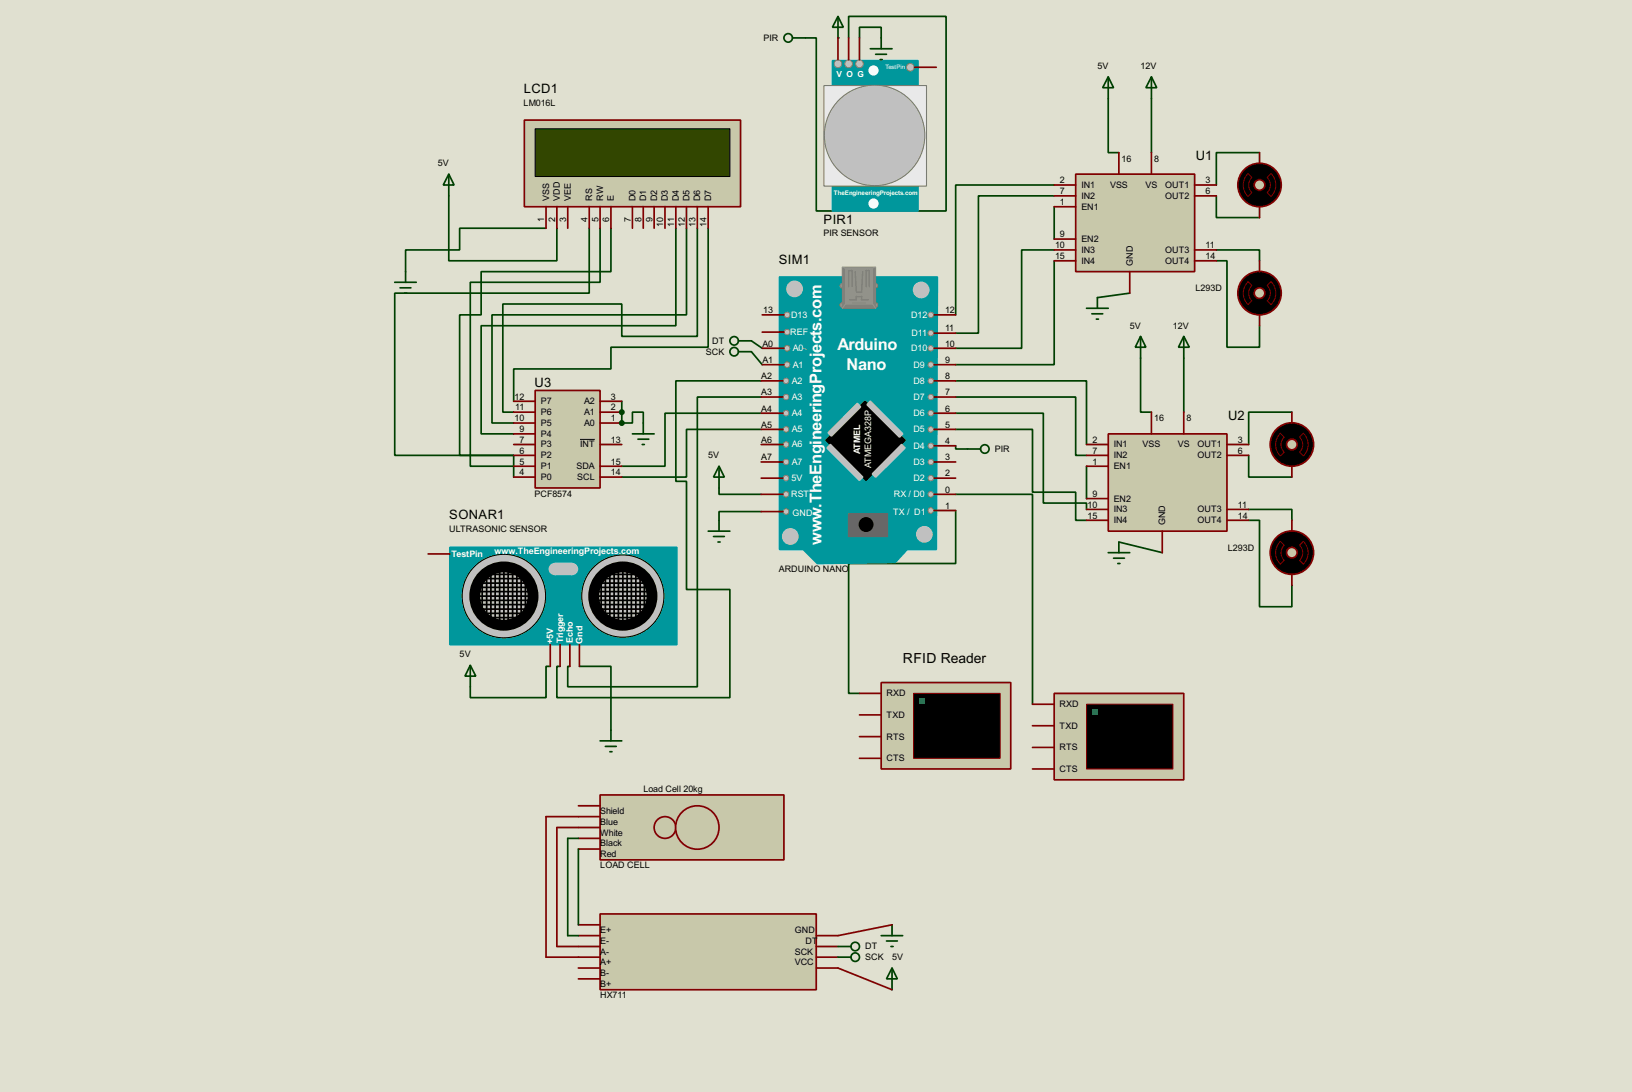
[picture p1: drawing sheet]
<svg xmlns="http://www.w3.org/2000/svg" width="383mm" height="256mm" viewBox="0 0 383 256" stroke-linecap="round" stroke-linejoin="round" font-family="sans-serif">
<path d="M0 0h383.5v256.5h-383.5z" fill="#e0e0d0"/>
<path d="M138.5 53.6v15.3h-45.7v38.1h27.9v5.1M141 53.6v12.7h-30.5v43.2h10.2M143.6 53.6v10.2h-30.5v10.2h-5.1v33h12.7M158.8 53.6v22.9h-45.7v25.4h7.6M161.3 53.6v20.4h-45.7v25.4h5.1M163.9 53.6v25.4h-17.8v-7.6h-27.9v25.4h2.5M166.4 53.6v28h-22.8v5.1h-22.9v7.6M146.1 94.3v2.5" fill="none" stroke="#004000" stroke-width=".4"/>
<circle cx="146.1" cy="96.8" r=".2" fill="#004000"/>
<path d="M146.1 96.8v2.6" fill="none" stroke="#004000" stroke-width=".4"/>
<circle cx="146.1" cy="99.4" r=".2" fill="#004000"/>
<g fill="none" stroke="#004000" stroke-width=".4">
<path d="M260.4 23.2v12.7h2.5M270.6 23.2v12.7M296 35.9h-10.2v7.6M105.5 46v15.3h25.4v-7.7M128.3 53.6h-20.3v5.1h-12.7v5.1M247.7 43.5h-23.1v30.5M247.7 46h-17.8v32.3h-5.3M247.7 58.7h-7.6v23.1h-15.5M247.7 48.6v7.6M285.8 46v5.1h10.2M285.8 58.7h10.2v2.6M247.7 61.3v24.4h-23.1"/>
<path d="M265.5 68.9l-7.6 1M285.8 61.3h2.5v20.3h7.7v-5.1M146.1 99.4h2.5v-2.6h2.6v2.6M176.6 80.1l2.5 1.7M176.6 82.6l2.5 3.1M178.9 97.1h-22.6v12.4h-10.2M178.9 93.3h-15v68h-30.5v-4.8h.5M178.9 89.5h-20.1v23.6h2.5v25.4h10.2v25.4h-40.6v-7.4h.7M224.6 89.5h30.7v14.9M224.6 93.3h28.2v13.7h2.5M224.6 97.1h20.6v21.1h10.1v1.5M268 84.1v12.7h2.6"/>
<path d="M278.2 84.1v12.7M303.6 96.8h-10.2v7.6M169 114.6v1.5h9.9M178.9 100.9h-17.6v11.2h-15.2M224.6 116.1h18v49.3M224.6 119.9v12.5h-25.2v30.5h2.6M224.6 100.9h18v14.7h10.2v6.6h2.5M255.3 109.5v7.6M293.4 107v5.1h10.2M293.4 119.7h10.2v2.5M178.9 120.2h-9.9v2M262.9 127.3l10.2 2.5"/>
<path d="M293.4 122.2h2.6v20.3h7.6v-5M129.3 156.5h-1v7.4h-17.8v-2.6M136.2 156.5h7.4v15"/>
</g>
<circle cx="196.9" cy="8.9" r=".2" fill="#004000"/>
<path d="M189.3 8.9h2.5v40.7h30.5v-45.7h-22.9v5M202 8.9v-2.5h5.1v2.5M224.6 104.7v.8h2.8" fill="none" stroke="#004000" stroke-width=".4"/>
<path d="M123.2 28.2h50.8v20.4h-50.8z" fill="#c8c8aa" stroke="#800000" stroke-width=".4"/>
<path d="M125.8 30.3h45.7v11.2h-45.7z" fill="#324600" stroke="#000" stroke-width=".25"/>
<g fill="none" stroke="#800000" stroke-width=".4">
<path d="M128.3 48.6v5M130.9 48.6v5M133.4 48.6v5M138.5 48.6v5M141 48.6v5M143.6 48.6v5M148.6 48.6v5M151.2 48.6v5M153.7 48.6v5M156.3 48.6v5M158.8 48.6v5M161.3 48.6v5"/>
<path d="M163.9 48.6v5M166.4 48.6v5"/>
</g>
<path d="M125.8 91.7h15.2v22.9h-15.2z" fill="#c8c8aa" stroke="#800000" stroke-width=".4"/>
<g fill="none" stroke="#800000" stroke-width=".4">
<path d="M120.7 99.4h5.1M120.7 96.8h5.1M120.7 94.3h5.1M141 99.4h5.1M141 96.8h5.1M141 94.3h5.1M120.7 112.1h5.1M120.7 109.5h5.1M120.7 104.4h5.1M120.7 107h5.1M120.7 101.9h5.1M141 112.1h5.1"/>
<path d="M141 109.5h5.1M141 104.4h5.1"/>
</g>
<path d="M136.3 103.2h3.5" fill="none" stroke="#000" stroke-width=".23"/>
<path d="M151.2 99.4v2.5M148.6 101.9h5.1M149.9 103.2h2.6M150.9 104.4h.5" fill="none" stroke="#004000" stroke-width=".4"/>
<g fill="#004000" stroke="#004000" stroke-width=".4">
<circle cx="146.1" cy="96.8" r=".5"/>
<circle cx="146.1" cy="99.4" r=".5"/>
</g>
<path d="M183.2 65.1h37.1l-.3 64h-6.8l-2.8 3-18.3 .3-3.3-3.3h-5.6z" fill-rule="evenodd" fill="#00979c" stroke="#00979c" stroke-width=".4"/>
<g fill="#000" stroke="#000" stroke-width=".4">
<path d="M194.1 103.4l9.2-9.1 9.4 9.1-9.2 9.4z" fill-rule="evenodd"/>
<circle cx="203.5" cy="123.2" r="1.55"/>
</g>
<g fill="#c0c0c0" stroke="#c0c0c0" stroke-width=".4">
<path d="M201.5 94.8l.7 .8-6.8 6.8-.8-.7z" fill-rule="evenodd"/>
<path d="M211.9 104.4l.8 .8-6.9 6.9-.8-.8z" fill-rule="evenodd"/>
<path d="M204.5 94.3l7.6 7.6-.7 .8-7.6-7.6z" fill-rule="evenodd"/>
<path d="M195.1 104.4l7.6 7.7-.7 .7-7.6-7.6z" fill-rule="evenodd"/>
</g>
<path d="M199.4 120.7h9.2v5.3h-9.2z" fill="#686767" stroke="#686767" stroke-width=".4"/>
<path d="M188.8 81.8l.7 .3" fill="none" stroke="#939393" stroke-width=".23"/>
<circle cx="185.7" cy="126" r="1.85" fill="#c0c0c0" stroke="#c0c0c0" stroke-width=".23"/>
<g fill="#c0c0c0" stroke="#808080" stroke-width=".25">
<circle cx="218.7" cy="78.3" r=".65"/>
<circle cx="218.7" cy="74" r=".65"/>
<circle cx="218.7" cy="81.8" r=".65"/>
<circle cx="218.7" cy="85.7" r=".65"/>
<circle cx="218.7" cy="93.3" r=".65"/>
<circle cx="218.7" cy="89.5" r=".65"/>
<circle cx="218.7" cy="97.1" r=".65"/>
<circle cx="218.7" cy="100.9" r=".65"/>
<circle cx="218.7" cy="108.5" r=".65"/>
<circle cx="218.7" cy="104.7" r=".65"/>
<circle cx="218.7" cy="112.3" r=".65"/>
<circle cx="218.7" cy="116.1" r=".65"/>
<circle cx="218.7" cy="119.9" r=".65"/>
<circle cx="184.9" cy="74" r=".65"/>
<circle cx="184.9" cy="78" r=".65"/>
<circle cx="184.9" cy="81.8" r=".65"/>
<circle cx="184.7" cy="89.5" r=".65"/>
<circle cx="184.9" cy="85.7" r=".65"/>
<circle cx="184.7" cy="93.3" r=".65"/>
<circle cx="184.7" cy="97.1" r=".65"/>
<circle cx="184.7" cy="104.4" r=".65"/>
<circle cx="184.7" cy="100.9" r=".65"/>
<circle cx="184.7" cy="108.5" r=".65"/>
<circle cx="184.7" cy="112.3" r=".65"/>
<circle cx="184.7" cy="120.2" r=".65"/>
<circle cx="184.7" cy="116.1" r=".65"/>
</g>
<circle cx="217.2" cy="125.5" r="1.85" fill="#c0c0c0" stroke="#c0c0c0" stroke-width=".23"/>
<g fill="#939393" stroke="#757575" stroke-width=".23">
<circle cx="205.7" cy="67.1" r=".55"/>
<circle cx="205.7" cy="71.7" r=".55"/>
</g>
<g fill="#939393" stroke="#808080" stroke-width=".23">
<circle cx="197.9" cy="67.1" r=".55"/>
<circle cx="197.9" cy="71.7" r=".55"/>
</g>
<path d="M197.9 62.8h7.9v9.6h-7.9z" fill="#808080" stroke="#808080" stroke-width=".23"/>
<path d="M198.7 63h6.3v8.4h-6.3z" fill="#939393" stroke="#939393" stroke-width=".23"/>
<path d="M197.9 62.8l.8 .2M198.7 71.4l-.8 1M205 71.4l.8 1M205.8 62.8l-.8 .2" fill="none" stroke="#939393" stroke-width=".23"/>
<path d="M199.4 67.4v-3.8h.8v3.8M199.7 70.4h1.5v-.7h1.3v.7h1.5M201 63.8l.2 4.6M202.7 63.8l-.2 4.8h-1.3M203.5 67.4v-3.8h.8v3.8" fill="none" stroke="#808080" stroke-width=".4"/>
<path d="M200.2 71.2h3.3" fill="none" stroke="#808080" stroke-width=".23"/>
<g fill="#c0c0c0" stroke="#c0c0c0" stroke-width=".23">
<circle cx="216.4" cy="68.1" r="1.85"/>
<circle cx="186.7" cy="67.9" r="1.85"/>
</g>
<g fill="none" stroke="#800000" stroke-width=".4">
<path d="M179.1 74h5.1M179.1 78h5.1M219.5 78.3h5.1M219.5 74h5.1M178.9 97.1h5.1M178.9 93.3h5.1M178.9 89.5h5.1M179.1 85.7h5.1M179.1 81.8h5.1M219.5 97.1h5.1M219.5 93.3h5.1M219.5 89.5h5.1"/>
<path d="M219.5 85.7h5.1M219.5 81.8h5.1M178.9 116.1h5.1M178.9 112.3h5.1M178.9 108.5h5.1M178.9 100.9h5.1M178.9 104.4h5.1M219.5 116.1h5.1M219.5 119.9h5.1M219.5 112.3h5.1M219.5 108.5h5.1M219.5 104.7h5.1"/>
<path d="M219.5 100.9h5.1M178.9 120.2h5.1"/>
</g>
<path d="M247.7 162.9h30.5v20.3h-30.5z" fill="#c8c8aa" stroke="#800000" stroke-width=".4"/>
<path d="M255.3 165.4h20.3v15.2h-20.3z" fill="#000" stroke="#800000" stroke-width=".25"/>
<path d="M256.6 166.7h1.3v1.2h-1.3z" fill="#0f0"/>
<path d="M242.6 165.4h5.1M242.6 175.6h5.1M242.6 170.5h5.1M242.6 180.6h5.1" fill="none" stroke="#800000" stroke-width=".4"/>
<path d="M207.1 160.3h30.4v20.3h-30.4z" fill="#c8c8aa" stroke="#800000" stroke-width=".4"/>
<path d="M214.7 162.9h20.3v15.2h-20.3z" fill="#000" stroke="#800000" stroke-width=".25"/>
<path d="M216 164.1h1.2v1.3h-1.2z" fill="#0f0"/>
<path d="M202 162.9h5.1M202 173h5.1M202 167.9h5.1M202 178.1h5.1" fill="none" stroke="#800000" stroke-width=".4"/>
<path d="M105.5 40.9l1.2 2.6h-2.5zM105.5 40.9v5.1M92.8 66.3h5M94 67.6h2.6M95.1 68.9h.5M95.3 63.8v2.5M169 109.5l1.2 2.6h-2.5zM169 109.5v5.1M166.4 124.8h5.1M167.7 126h2.5M168.7 127.3h.5M169 122.2v2.6" fill="none" stroke="#004000" stroke-width=".4"/>
<path d="M252.8 40.9h27.9v22.9h-27.9z" fill="#c8c8aa" stroke="#800000" stroke-width=".4"/>
<g fill="none" stroke="#800000" stroke-width=".4">
<path d="M262.9 35.9v5M270.6 35.9v5M247.7 43.5h5.1M247.7 46h5.1M247.7 58.7h5.1M247.7 48.6h5.1M247.7 56.2h5.1M280.7 43.5h5.1M280.7 46h5.1M280.7 58.7h5.1M247.7 61.3h5.1M265.5 63.8v5.1"/>
<path d="M280.7 61.3h5.1"/>
</g>
<circle cx="295.9" cy="43.5" r="5.1" fill="#000" stroke="#800000" stroke-width=".4"/>
<path d="M293.3 40.8l.9 .9a2.54 2.54 0 0 0 0 3.6l-.9 .9a3.8 3.8 0 0 1 0-5.4zM298.7 40.8a3.8 3.8 0 0 1 0 5.4l-.9-.9a2.53 2.53 0 0 0 0-3.6z" fill="none" stroke="#800000" stroke-width=".23"/>
<circle cx="295.9" cy="43.5" r="1.25" fill="#c8c8aa" stroke="#800000" stroke-width=".4"/>
<path d="M296 35.9v2.5M296 48.6v2.5" fill="none" stroke="#800000" stroke-width=".4"/>
<circle cx="295.9" cy="68.9" r="5.1" fill="#000" stroke="#800000" stroke-width=".4"/>
<path d="M293.3 66.2l.9 .9a2.54 2.54 0 0 0 0 3.6l-.9 .9a3.8 3.8 0 0 1 0-5.4zM297.8 67.1l.9-.9a3.8 3.8 0 0 1 0 5.4l-.9-.9a2.53 2.53 0 0 0 0-3.6z" fill="none" stroke="#800000" stroke-width=".23"/>
<circle cx="295.9" cy="68.9" r="1.25" fill="#c8c8aa" stroke="#800000" stroke-width=".4"/>
<path d="M296 61.3v2.5M296 74v2.5" fill="none" stroke="#800000" stroke-width=".4"/>
<path d="M260.4 18.1l1.3 2.5h-2.6zM260.4 18.1v5.1M270.6 18.1l1.2 2.5h-2.5zM270.6 18.1v5.1" fill="none" stroke="#004000" stroke-width=".4"/>
<path d="M260.4 101.9h27.9v22.9h-27.9z" fill="#c8c8aa" stroke="#800000" stroke-width=".4"/>
<g fill="none" stroke="#800000" stroke-width=".4">
<path d="M270.6 96.8v5.1M278.2 96.8v5.1M255.3 104.4h5.1M255.3 107h5.1M255.3 119.7h5.1M255.3 109.5h5.1M255.3 117.1h5.1M288.3 104.4h5.1M288.3 107h5.1M288.3 119.7h5.1M255.3 122.2h5.1M273.1 124.8v5"/>
<path d="M288.3 122.2h5.1"/>
</g>
<path d="M260.4 129.8h5.1M261.7 131.1h2.5M262.7 132.4h.5M262.9 127.3v2.5" fill="none" stroke="#004000" stroke-width=".4"/>
<circle cx="303.5" cy="104.4" r="5.1" fill="#000" stroke="#800000" stroke-width=".4"/>
<path d="M300.9 101.8l.9 .9a2.48 2.48 0 0 0 0 3.5l-.9 .9a3.7 3.7 0 0 1 0-5.3zM305.4 102.7l.9-.9a3.7 3.7 0 0 1 0 5.3l-.9-.9a2.48 2.48 0 0 0 0-3.5z" fill="none" stroke="#800000" stroke-width=".23"/>
<circle cx="303.5" cy="104.4" r="1.25" fill="#c8c8aa" stroke="#800000" stroke-width=".4"/>
<path d="M303.6 96.8v2.6M303.6 109.5v2.6" fill="none" stroke="#800000" stroke-width=".4"/>
<circle cx="303.5" cy="129.8" r="5.1" fill="#000" stroke="#800000" stroke-width=".4"/>
<path d="M300.9 127.2l.9 .9a2.48 2.48 0 0 0 0 3.5l-.9 .9a3.7 3.7 0 0 1 0-5.3zM305.4 128.1l.9-.9a3.7 3.7 0 0 1 0 5.3l-.9-.9a2.48 2.48 0 0 0 0-3.5z" fill="none" stroke="#800000" stroke-width=".23"/>
<circle cx="303.5" cy="129.8" r="1.25" fill="#c8c8aa" stroke="#800000" stroke-width=".4"/>
<path d="M303.6 122.2v2.6M303.6 134.9v2.6" fill="none" stroke="#800000" stroke-width=".4"/>
<path d="M255.3 72.4h5.1M256.6 73.7h2.5M257.6 75h.5M257.9 69.9v2.5M268 79l1.3 2.6h-2.5zM268 79v5.1M278.2 79l1.3 2.6h-2.6zM278.2 79v5.1" fill="none" stroke="#004000" stroke-width=".4"/>
<path d="M105.7 128.6h53.4v22.8h-53.4z" fill="#00979c" stroke="#00979c" stroke-width=".4"/>
<g fill="#c0c0c0" stroke="#000" stroke-width=".23">
<circle cx="146.3" cy="140" r="9.7"/>
<circle cx="118.4" cy="140" r="9.8"/>
</g>
<g fill="#c0c0c0" stroke="#000" stroke-width="2.6">
<circle cx="146.3" cy="140" r="6.9"/>
<circle cx="118.4" cy="140" r="6.9"/>
</g>
<g fill="none" stroke="#000" stroke-width=".4">
<path d="M111.8 139h12.7M111.8 138h12.5M112.3 137h11.7M112.3 135.9h10.9M113.3 136.7v6.6M113.6 134.9h8.6M114.4 135.2v9.4M115.4 134.9v10.4M116.4 134.2v11.7M117.4 134.2v11.9M118.4 134.2v12.4M119.4 134.2v12.4"/>
<path d="M120.5 133.7v12.7M121.5 134.7v11.7M122.5 135.9v9.7M123.5 137v6.6M139.8 138h12.1M140.3 139h12.4M140.5 137h11.4M140.5 135.9h10.4M141.3 136.7v5.8M142 134.9h8.2M142.3 135.2v9.4M143.3 134.7v10.6"/>
<path d="M144.3 133.9v12M145.3 133.9v12.2M146.4 133.9v12.2M147.4 133.9v12.2M148.4 134.2v11.7M149.4 134.7v10.6M150.4 135.9v8.7M151.4 136.5v7.1M111.3 141h13M111.8 142h12.2M112.1 140h12.2M112.3 143.1h11.5"/>
<path d="M112.6 144.1h10.9M112.6 145.1h10.4M140.3 140h12.7M140.3 141h12.4M140.5 142h11.7M141 143.1h11.5M141.5 144.1h9.7M142.3 145.1h7.6"/>
</g>
<g fill="#c0c0c0" stroke="#c0c0c0" stroke-width=".4">
<circle cx="130.3" cy="133.7" r="1.25"/>
<circle cx="134.4" cy="133.7" r="1.25"/>
</g>
<path d="M130.4 132.4h4v2.5h-4z" fill="#c0c0c0" stroke="#c0c0c0" stroke-width=".4"/>
<path d="M100.6 130.1h5.1M129.3 151.4v5.1M131.6 151.4v5.1M133.9 151.4v5.1M136.2 151.4v5.1" fill="none" stroke="#800000" stroke-width=".4"/>
<path d="M110.5 156.3l1.3 2.5h-2.5zM110.5 156.3v5M141 174h5.1M142.3 175.3h2.5M143.3 176.6h.5M143.6 171.5v2.5" fill="none" stroke="#004000" stroke-width=".4"/>
<g fill="#c8c8aa" stroke="#800000" stroke-width=".4">
<path d="M141 186.7h43.2v15.3h-43.2z"/>
<path d="M141 214.7h50.8v17.8h-50.8z"/>
</g>
<path d="M135.9 189.3h5.1M135.9 191.8h5.1M135.9 194.4h5.1M135.9 196.9h5.1M135.9 199.4h5.1M135.9 217.2h5.1M135.9 219.8h5.1M135.9 222.3h5.1M135.9 224.8h5.1M135.9 227.4h5.1M135.9 229.9h5.1" fill="none" stroke="#800000" stroke-width=".4"/>
<g fill="#c8c8aa" stroke="#800000" stroke-width=".4">
<circle cx="156.2" cy="194.4" r="2.55"/>
<circle cx="163.8" cy="194.4" r="5.1"/>
</g>
<path d="M135.9 194.4h-5v27.9h5M135.9 191.8h-7.6v33h7.6M209.6 217.2l-12.7 2.6h-5.1M191.8 222.3h5.1M191.8 224.8h5.1M191.8 227.4h5.1l12.7 5.1" fill="none" stroke="#800000" stroke-width=".4"/>
<g fill="none" stroke="#004000" stroke-width=".4">
<path d="M196.9 3.9l1.3 2.5h-2.6zM196.9 3.9v5M173.5 80.1h3.1M173.5 82.6h3.1M135.9 199.4v17.8M135.9 196.9h-2.5v22.9h2.5M207.1 219.8h5M209.6 217.2v2.6M196.9 222.3h3.1M196.9 224.8h3.1M208.3 221h2.6M209.4 222.3h.5"/>
<path d="M209.6 227.4l1.3 2.5h-2.6zM209.6 227.4v5.1"/>
<circle cx="172.5" cy="80.1" r="1"/>
<circle cx="172.5" cy="82.6" r="1"/>
<circle cx="200.9" cy="224.8" r="1"/>
<circle cx="200.9" cy="222.3" r="1"/>
</g>
<path d="M195.6 14.3h20.1v35.3h-20.1z" fill="#00979c" stroke="#00979c" stroke-width=".4"/>
<path d="M193.6 20.1h24.1v23.6h-24.1z" fill="#e9e9e9" stroke="#757575" stroke-width=".25"/>
<circle cx="205.5" cy="31.8" r="11.8" fill="#c0c0c0" stroke="#757575" stroke-width=".25"/>
<circle cx="205.2" cy="47.8" r="1" fill="#fff" stroke="#fff" stroke-width=".4"/>
<g fill="#c0c0c0" stroke="#808080" stroke-width=".25">
<circle cx="196.9" cy="15" r=".9"/>
<circle cx="199.4" cy="15" r=".9"/>
<circle cx="201.9" cy="15" r=".9"/>
<circle cx="213.9" cy="15.8" r=".9"/>
</g>
<circle cx="205.2" cy="16.6" r="1" fill="#fff" stroke="#fff" stroke-width=".4"/>
<path d="M196.9 8.9v5.1M199.4 8.9v5.1M202 8.9v5.1M214.9 15.8h5.1" fill="none" stroke="#800000" stroke-width=".4"/>
<g fill="none" stroke="#004000" stroke-width=".4">
<path d="M186.2 8.9h3.1M204.5 11.5h5.1M205.8 12.8h2.5M206.8 14h.5M207.1 8.9v2.6M227.4 105.5h3"/>
<circle cx="185.2" cy="8.9" r="1"/>
<circle cx="231.4" cy="105.5" r="1"/>
</g>
<g font-size="4.3" fill="#fff">
<text x="196.8" y="82.3">Arduino</text>
<text x="198.9" y="86.9">Nano</text>
<text x="193.1" y="128.1" transform="rotate(-90 193.1 128.1)">www.TheEngineeringProjects.com</text>
</g>
<text font-size="3.7" x="212.2" y="155.7">RFID Reader</text>
<g font-size="3.4">
<text x="123.1" y="21.9">LCD1</text>
<text x="281" y="37.6">U1</text>
<text x="193.5" y="52.5">PIR1</text>
<text x="183" y="62.1">SIM1</text>
<text x="125.6" y="90.9">U3</text>
<text x="288.6" y="98.6">U2</text>
<text x="105.6" y="122">SONAR1</text>
</g>
<g font-size="2.4">
<text x="179.4" y="9.6">PIR</text>
<text x="257.9" y="16.2">5V</text>
<text x="268" y="16.2">12V</text>
<text x="123" y="24.8">LM016L</text>
<text x="102.9" y="39.1">5V</text>
<text x="263.6" y="38">16</text>
<text x="271.2" y="38">8</text>
<text x="129" y="47.2" transform="rotate(-90 129 47.2)">VSS</text>
<text x="131.6" y="47.2" transform="rotate(-90 131.6 47.2)">VDD</text>
<text x="134.1" y="47.2" transform="rotate(-90 134.1 47.2)">VEE</text>
<text x="139.2" y="47.2" transform="rotate(-90 139.2 47.2)">RS</text>
<text x="141.7" y="47.2" transform="rotate(-90 141.7 47.2)">RW</text>
<text x="144.3" y="47.2" transform="rotate(-90 144.3 47.2)">E</text>
<text x="149.3" y="47.2" transform="rotate(-90 149.3 47.2)">D0</text>
<text x="151.9" y="47.2" transform="rotate(-90 151.9 47.2)">D1</text>
<text x="154.4" y="47.2" transform="rotate(-90 154.4 47.2)">D2</text>
<text x="157" y="47.2" transform="rotate(-90 157 47.2)">D3</text>
<text x="159.5" y="47.2" transform="rotate(-90 159.5 47.2)">D4</text>
<text x="162" y="47.2" transform="rotate(-90 162 47.2)">D5</text>
<text x="164.6" y="47.2" transform="rotate(-90 164.6 47.2)">D6</text>
<text x="167.1" y="47.2" transform="rotate(-90 167.1 47.2)">D7</text>
<text x="249.1" y="43">2</text>
<text x="249.1" y="45.6">7</text>
<text x="254.1" y="44.1">IN1</text>
<text x="254.1" y="46.7">IN2</text>
<text x="260.8" y="44.1">VSS</text>
<text x="269.2" y="44.1">VS</text>
<text x="273.8" y="44.1">OUT1</text>
<text x="273.8" y="46.7">OUT2</text>
<text x="283.3" y="43">3</text>
<text x="283.3" y="45.6">6</text>
<text x="127.9" y="52.2" transform="rotate(-90 127.9 52.2)">1</text>
<text x="130.5" y="52.2" transform="rotate(-90 130.5 52.2)">2</text>
<text x="133" y="52.2" transform="rotate(-90 133 52.2)">3</text>
<text x="138.1" y="52.2" transform="rotate(-90 138.1 52.2)">4</text>
<text x="140.6" y="52.2" transform="rotate(-90 140.6 52.2)">5</text>
<text x="143.2" y="52.2" transform="rotate(-90 143.2 52.2)">6</text>
<text x="148.2" y="52.2" transform="rotate(-90 148.2 52.2)">7</text>
<text x="150.8" y="52.2" transform="rotate(-90 150.8 52.2)">8</text>
<text x="153.3" y="52.2" transform="rotate(-90 153.3 52.2)">9</text>
<text x="155.9" y="53.4" transform="rotate(-90 155.9 53.4)">10</text>
<text x="158.4" y="53.2" transform="rotate(-90 158.4 53.2)">11</text>
<text x="160.9" y="53.4" transform="rotate(-90 160.9 53.4)">12</text>
<text x="163.5" y="53.4" transform="rotate(-90 163.5 53.4)">13</text>
<text x="166" y="53.4" transform="rotate(-90 166 53.4)">14</text>
<text x="249.1" y="48.1">1</text>
<text x="254.1" y="49.3">EN1</text>
<text x="193.5" y="55.4">PIR SENSOR</text>
<text x="247.9" y="58.3">10</text>
<text x="249.1" y="55.7">9</text>
<text x="254.1" y="59.4">IN3</text>
<text x="254.1" y="56.8">EN2</text>
<text x="273.8" y="59.4">OUT3</text>
<text x="283.3" y="58.3">11</text>
<text x="247.9" y="60.9">15</text>
<text x="254.1" y="62">IN4</text>
<text x="266.2" y="62.5" transform="rotate(-90 266.2 62.5)">GND</text>
<text x="273.8" y="62">OUT4</text>
<text x="283.3" y="60.9">14</text>
<text x="280.9" y="68.4">L293D</text>
<text x="179.4" y="73.6">13</text>
<text x="222.1" y="77.9">11</text>
<text x="222.1" y="73.6">12</text>
<text x="265.5" y="77.2">5V</text>
<text x="275.6" y="77.2">12V</text>
<text x="165.9" y="83.3">SCK</text>
<text x="167.3" y="80.8">DT</text>
<text x="179.1" y="81.4">A0</text>
<text x="222.1" y="81.4">10</text>
<text x="178.9" y="89.1">A2</text>
<text x="179.1" y="85.3">A1</text>
<text x="222.1" y="89.1">8</text>
<text x="222.1" y="85.3">9</text>
<text x="120.9" y="93.8">12</text>
<text x="127.1" y="95">P7</text>
<text x="137.2" y="95">A2</text>
<text x="143.6" y="93.8">3</text>
<text x="178.9" y="92.9">A3</text>
<text x="222.1" y="92.9">7</text>
<text x="120.9" y="99">10</text>
<text x="121.1" y="96.4">11</text>
<text x="122.1" y="101.5">9</text>
<text x="127.1" y="100.1">P5</text>
<text x="127.1" y="97.5">P6</text>
<text x="137.2" y="100.1">A0</text>
<text x="137.2" y="97.5">A1</text>
<text x="143.6" y="99">1</text>
<text x="143.6" y="96.4">2</text>
<text x="178.9" y="100.5">A5</text>
<text x="178.9" y="96.7">A4</text>
<text x="222.1" y="100.5">5</text>
<text x="222.1" y="96.7">6</text>
<text x="271.2" y="99">16</text>
<text x="278.8" y="99">8</text>
<text x="122.1" y="106.6">6</text>
<text x="122.1" y="104">7</text>
<text x="127.1" y="107.7">P2</text>
<text x="127.1" y="105.1">P3</text>
<text x="127.1" y="102.6">P4</text>
<text x="136.3" y="105.1">INT</text>
<text x="143.6" y="104">13</text>
<text x="166.4" y="107.7">5V</text>
<text x="178.9" y="104">A6</text>
<text x="222.1" y="104.3">4</text>
<text x="233.7" y="106.2">PIR</text>
<text x="256.7" y="104">2</text>
<text x="256.7" y="106.6">7</text>
<text x="261.7" y="105.1">IN1</text>
<text x="261.7" y="107.7">IN2</text>
<text x="268.5" y="105.1">VSS</text>
<text x="276.8" y="105.1">VS</text>
<text x="281.4" y="105.1">OUT1</text>
<text x="281.4" y="107.7">OUT2</text>
<text x="290.9" y="104">3</text>
<text x="290.9" y="106.6">6</text>
<text x="122.1" y="111.7">4</text>
<text x="122.1" y="109.1">5</text>
<text x="127.1" y="112.8">P0</text>
<text x="127.1" y="110.2">P1</text>
<text x="135.4" y="110.2">SDA</text>
<text x="135.6" y="112.8">SCL</text>
<text x="143.6" y="111.7">14</text>
<text x="143.6" y="109.1">15</text>
<text x="178.9" y="108.1">A7</text>
<text x="222.1" y="111.9">2</text>
<text x="222.1" y="108.1">3</text>
<text x="256.7" y="109.1">1</text>
<text x="261.7" y="110.2">EN1</text>
<text x="125.6" y="116.7">PCF8574</text>
<text x="222.1" y="115.7">0</text>
<text x="222.1" y="119.5">1</text>
<text x="255.6" y="119.3">10</text>
<text x="256.7" y="116.7">9</text>
<text x="261.7" y="117.8">EN2</text>
<text x="290.9" y="119.3">11</text>
<text x="105.5" y="125">ULTRASONIC SENSOR</text>
<text x="255.6" y="121.8">15</text>
<text x="261.7" y="120.4">IN3</text>
<text x="261.7" y="122.9">IN4</text>
<text x="273.8" y="123.4" transform="rotate(-90 273.8 123.4)">GND</text>
<text x="281.4" y="120.4">OUT3</text>
<text x="281.4" y="122.9">OUT4</text>
<text x="290.9" y="121.8">14</text>
<text x="288.5" y="129.4">L293D</text>
<text x="183" y="134.5">ARDUINO NANO</text>
<text x="108" y="154.4">5V</text>
<text x="208.3" y="163.6">RXD</text>
<text x="249" y="166.1">RXD</text>
<text x="208.3" y="173.7">RTS</text>
<text x="208.3" y="168.6">TXD</text>
<text x="249" y="171.2">TXD</text>
<text x="208.3" y="178.8">CTS</text>
<text x="249" y="176.3">RTS</text>
<text x="249" y="181.3">CTS</text>
<text x="141" y="191.2">Shield</text>
<text x="151.2" y="186.1">Load Cell 20kg</text>
<text x="141" y="196.3">White</text>
<text x="141" y="193.7">Blue</text>
<text x="141" y="203.9">LOAD CELL</text>
<text x="141" y="198.8">Black</text>
<text x="141" y="201.3">Red</text>
<text x="141" y="219.1">E+</text>
<text x="141" y="221.7">E-</text>
<text x="186.7" y="219.1">GND</text>
<text x="189.3" y="221.7">DT</text>
<text x="141" y="224.2">A-</text>
<text x="141" y="226.7">A+</text>
<text x="186.7" y="224.2">SCK</text>
<text x="186.7" y="226.7">VCC</text>
<text x="203.3" y="223">DT</text>
<text x="203.3" y="225.5">SCK</text>
<text x="209.6" y="225.5">5V</text>
<text x="141" y="229.3">B-</text>
<text x="141" y="231.8">B+</text>
<text x="141" y="234.4">HX711</text>
</g>
<g font-size="2.4" fill="#fff">
<text x="185.9" y="74.7">D13</text>
<text x="214.1" y="74.7">D12</text>
<text x="185.7" y="78.7">REF</text>
<text x="186.3" y="82.5">A0</text>
<text x="214.1" y="82.5">D10</text>
<text x="214.1" y="79">D11</text>
<text x="186.3" y="86.4">A1</text>
<text x="214.6" y="86.4">D9</text>
<text x="186" y="94">A3</text>
<text x="186" y="90.2">A2</text>
<text x="214.6" y="90.2">D8</text>
<text x="214.6" y="94">D7</text>
<text x="186" y="101.6">A5</text>
<text x="186" y="97.8">A4</text>
<text x="214.6" y="97.8">D6</text>
<text x="214.6" y="101.6">D5</text>
<text x="186" y="105.1">A6</text>
<text x="202.2" y="106.6" transform="rotate(-90 202.2 106.6)">ATMEL</text>
<text x="214.6" y="105.4">D4</text>
<text x="186" y="113">5V</text>
<text x="186" y="109.2">A7</text>
<text x="204.7" y="109.9" transform="rotate(-90 204.7 109.9)">ATMEGA328P</text>
<text x="214.6" y="109.2">D3</text>
<text x="214.6" y="113">D2</text>
<text x="185.9" y="116.8">RST</text>
<text x="210" y="116.8">RX / D0</text>
<text x="186.2" y="121.2">GND</text>
<text x="209.9" y="120.9">TX / D1</text>
<text x="106.1" y="130.8">TestPin</text>
<text x="116.2" y="130">www.TheEngineeringProjects.com</text>
<text x="130" y="151.3" transform="rotate(-90 130 151.3)">+5V</text>
<text x="132.3" y="151.1" transform="rotate(-90 132.3 151.1)">Trigger</text>
<text x="134.6" y="151.1" transform="rotate(-90 134.6 151.1)">Echo</text>
<text x="136.9" y="151.2" transform="rotate(-90 136.9 151.2)">Gnd</text>
</g>
<text font-size="2.2" fill="#fff" x="196.5" y="18.2">V O G</text>
<text font-size="1.7" fill="#fff" x="195.9" y="45.7">TheEngineeringProjects.com</text>
<text font-size="1.6" fill="#fff" x="208.1" y="16.3">TestPin</text>
</svg>
